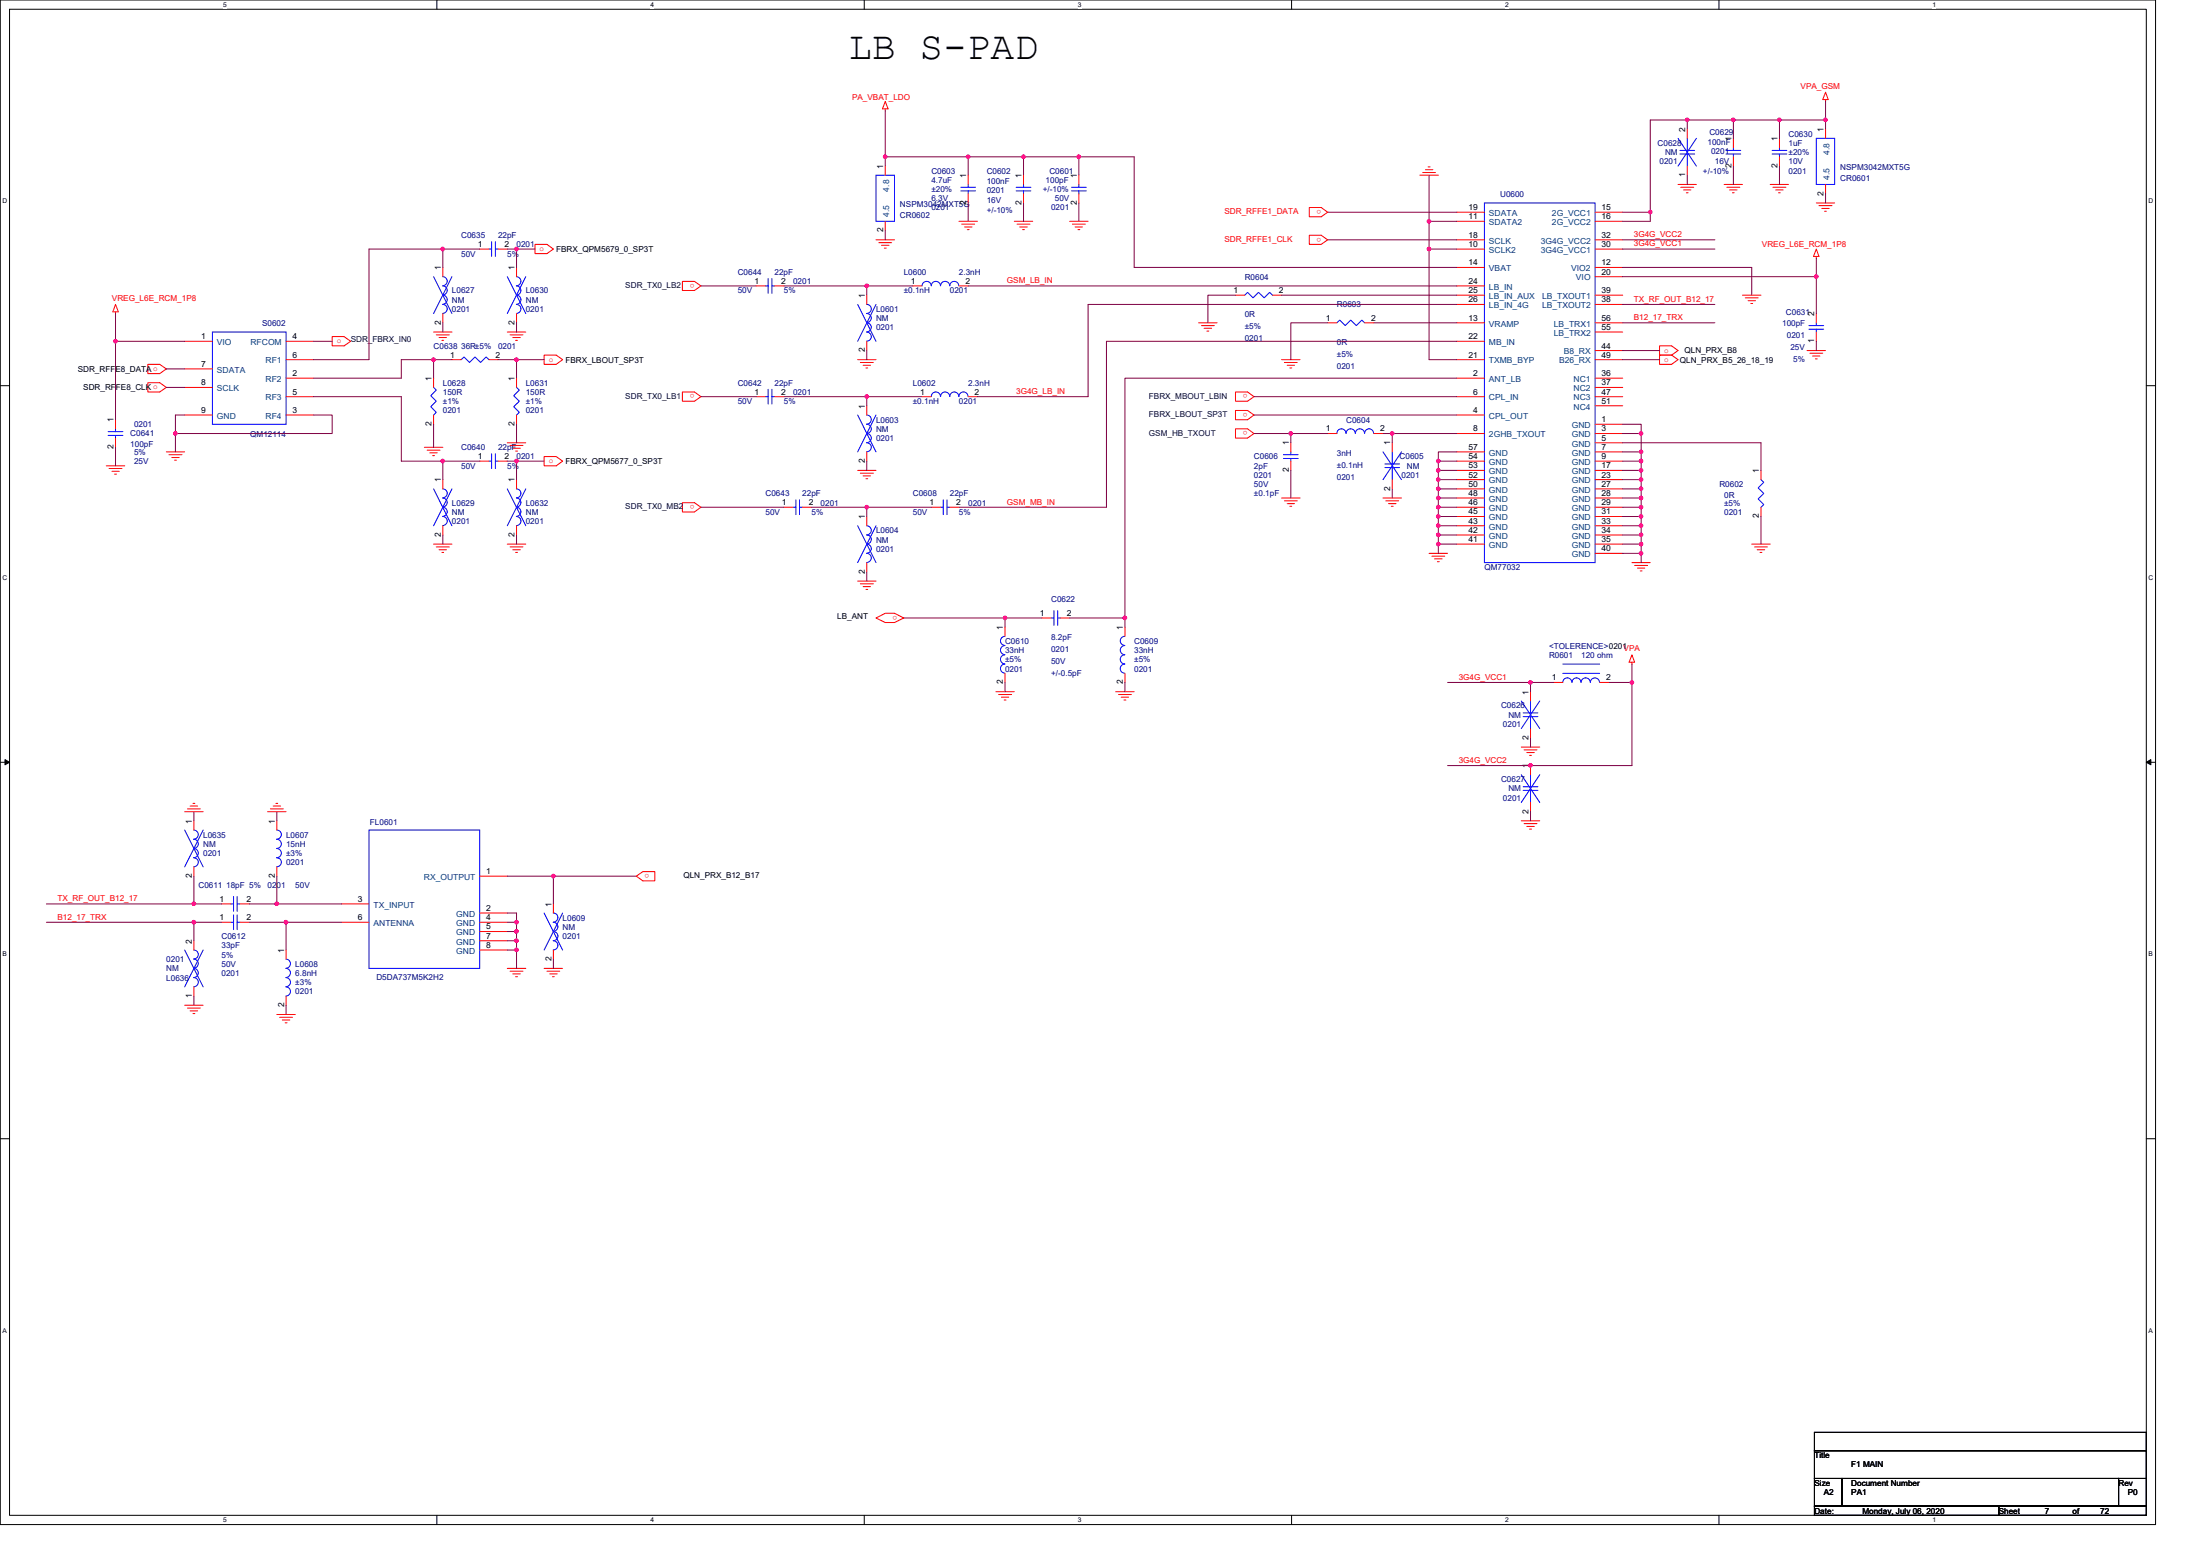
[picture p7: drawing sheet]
<svg xmlns="http://www.w3.org/2000/svg" width="297mm" height="210mm" viewBox="0 0 297 210" stroke-linecap="round" stroke-linejoin="round" font-family="sans-serif">
<path d="M0 0h291v205.7h-291zM1.3 1.2h288.5v203.3h-288.5z" fill="none" stroke="#000" stroke-width=".14"/>
<g fill="#fff">
<path d="M30.1 .1h.5v1h-.5z"/>
<path d="M30.1 204.6h.5v1h-.5z"/>
</g>
<path d="M59 0v1.2M59 204.5v1.2" fill="none" stroke="#000" stroke-width=".14"/>
<g fill="#fff">
<path d="M87.8 .1h.5v1h-.5z"/>
<path d="M87.8 204.6h.5v1h-.5z"/>
</g>
<path d="M116.7 0v1.2M116.7 204.5v1.2" fill="none" stroke="#000" stroke-width=".14"/>
<g fill="#fff">
<path d="M145.5 .1h.5v1h-.5z"/>
<path d="M145.5 204.6h.5v1h-.5z"/>
</g>
<path d="M174.4 0v1.2M174.4 204.5v1.2" fill="none" stroke="#000" stroke-width=".14"/>
<g fill="#fff">
<path d="M203.2 .1h.5v1h-.5z"/>
<path d="M203.2 204.6h.5v1h-.5z"/>
</g>
<path d="M232.1 0v1.2M232.1 204.5v1.2" fill="none" stroke="#000" stroke-width=".14"/>
<g fill="#fff">
<path d="M260.9 .1h.5v1h-.5z"/>
<path d="M260.9 204.6h.5v1h-.5z"/>
<path d="M.4 26.6h.6v1h-.6z"/>
<path d="M290.1 26.6h.6v1h-.6z"/>
<path d="M.4 77.4h.6v1h-.6z"/>
<path d="M290.1 77.4h.6v1h-.6z"/>
</g>
<path d="M0 52h1.3M289.8 52h1.2" fill="none" stroke="#000" stroke-width=".14"/>
<g fill="#fff">
<path d="M.4 128.3h.5v1h-.5z"/>
<path d="M290.1 128.3h.6v1h-.6z"/>
</g>
<path d="M0 102.9h1.3M289.8 102.9h1.2" fill="none" stroke="#000" stroke-width=".14"/>
<path d="M.7 102.5l.6 .4-.6 .3zM289.8 102.9l.6-.4v.7z" fill="#000" stroke="#000" stroke-width=".14"/>
<g fill="#fff">
<path d="M.4 179.1h.5v1h-.5z"/>
<path d="M290.1 179.1h.6v1h-.6z"/>
</g>
<path d="M0 153.7h1.3M289.8 153.7h1.2M245 199.5h3.7v3.7h-3.7zM245 193.3h44.8v2.5h-44.8zM245 195.8h44.8v3.7h-44.8zM248.7 199.5h37.3v3.7h-37.3zM286 199.5h3.8v3.7h-3.8zM245 203.2h24.9v1.3h-24.9zM269.9 203.2h19.9v1.3h-19.9z" fill="none" stroke="#000" stroke-width=".14"/>
<g fill="none" stroke="#f00" stroke-width=".14">
<path d="M119.5 13.7l.4 1h-.8zM119.5 14.7v.2M227.8 17.4v1.3M234 18.7v1.2M240.3 18.7v1.2M246.5 13.4v.3M246.5 12.4l.3 1h-.7zM246.5 17.4v1.3M59.8 36.1v1.2M64.8 33.6h1.2M67.2 33.6h1.3M69.7 36.1v1.2"/>
<path d="M72.2 33h1.6l.9 .6-.9 .6h-1.6zM92.1 38h1.7l.8 .6-.8 .6h-1.7zM102.1 38.6h1.3M104.6 38.6h1.2M117 39.8v1.3M118.3 32.4h2.5M118.7 32.7h1.7M119 33.1h1M119.4 33.5h.3M119.5 22.4v1.2M119.5 29.9v1.2M123.3 38.6h1.2"/>
<path d="M129.5 29.9h2.5M129.5 38.6h1.2M129.9 30.2h1.7M130.2 30.6h1M130.6 31h.2M130.7 23.6v1.3M130.7 26.1v1.3M136.9 29.9h2.5M137.3 30.2h1.8M137.7 30.6h1M138.1 31h.2M138.2 23.6v1.3"/>
<path d="M138.2 26.1v1.3M144.4 29.9h2.5M144.8 30.2h1.7M145.2 30.6h1M145.5 31h.3M145.7 23.6v1.3M145.7 26.1v1.3M166.8 39.8h1.3M171.8 39.8h1.2M176.8 31.7h1.6l.9 .7-.9 .6h-1.6zM176.8 28h1.6l.9 .6-.9 .7h-1.6zM191.7 23.6h2.5"/>
<path d="M192.1 23.3h1.7M192.5 22.9h1M192.8 22.5h.3M196.7 33.6h3.7M196.7 29.9h3.7M196.7 36.1h3.7M196.7 32.4h3.7M196.7 28.6h3.7M196.7 38.6h3.7M196.7 39.8h3.7M215.4 36.1h3.7M215.4 28.6h3.7"/>
<path d="M215.4 29.9h3.7M215.4 37.3h3.7M215.4 33.6h3.7M215.4 32.4h3.7M215.4 39.8h3.7M226.6 24.9h2.4M226.9 25.3h1.8M227.3 25.6h1M227.7 26h.2M227.8 22.4v1.2M232.8 24.9h2.5M233.1 25.3h1.8"/>
<path d="M233.5 25.6h1M233.9 26h.2M234 21.2v1.2M235.3 39.8h2.5M239 24.9h2.5M239.4 25.3h1.7M239.8 25.6h.9M240.1 26h.3M240.3 21.2v1.2M245.2 34.6v.3M245.2 33.6l.4 1h-.7zM245.2 27.4h2.5"/>
<path d="M245.6 27.7h1.8M246 28.1h1M246.4 28.5h.2M246.5 24.9v1.2M15.6 41.1l.4 1h-.8zM15.6 42.1v.2M15.6 56.6v1.3M15.6 59.1v1.3M20 49.2h1.6l.9 .6-.9 .6h-1.6zM20 51.6h1.6l.9 .7-.9 .6h-1.6zM24.9 46.1h3.8M24.9 49.8h3.8"/>
<path d="M24.9 52.3h3.8M24.9 56h3.8M38.6 51h3.8M38.6 56h3.8M38.6 46.1h3.8M38.6 53.5h3.8M38.6 48.5h3.8M44.8 45.4h1.7l.8 .7-.8 .6h-1.7zM58.5 51v1.3M58.5 56v1.3M58.5 44.8h2.5M58.9 45.2h1.8"/>
<path d="M59.3 45.6h1M59.7 45.9h.2M59.8 42.3v1.3M61 48.5h1.3M66 48.5h1.2M68.5 44.8h2.5M68.5 59.8h2.5M68.9 45.2h1.7M69.2 45.6h1M69.6 45.9h.3M69.7 51v1.3M69.7 56v1.3"/>
<path d="M69.7 42.3v1.3M73.5 47.9h1.6l.9 .6-.9 .7h-1.6zM92.1 52.9h1.7l.8 .6-.8 .6h-1.7zM102.1 53.5h1.3M104.6 53.5h1.2M115.8 48.5h2.5M116.2 48.9h1.7M116.5 49.3h1M116.9 49.7h.3M117 46.1v1.2M117 54.8v1.2M124.5 53.5h1.2"/>
<path d="M130.7 53.5h1.3M161.8 43.6h2.5M162.2 43.9h1.8M162.6 44.3h1M163 44.7h.2M166.8 55.4h1.6l.9 .6-.9 .6h-1.6zM166.8 57.9h1.6l.9 .6-.9 .6h-1.6zM166.8 52.9h1.6l.9 .6-.9 .6h-1.6zM173 48.5h2.5M173.4 48.9h1.8M173.8 49.3h1M174.2 49.7h.2"/>
<path d="M174.3 59.8v1.2M179.3 58.5h1.2M179.3 43.6h1.2M184.3 43.6h1.2M185.5 58.5h1.2M188 59.8v1.2M196.7 51h3.7M196.7 56h3.7M196.7 53.5h3.7M196.7 58.5h3.7M196.7 43.6h3.7M196.7 48.5h3.7"/>
<path d="M196.7 46.1h3.7M196.7 41.1h3.7M215.4 58.5h3.7M215.4 59.8h3.7M215.4 57.3h3.7M215.4 51h3.7M215.4 52.3h3.7M215.4 41.1h3.7M215.4 47.3h3.7M215.4 53.5h3.7M215.4 48.5h3.7M215.4 54.8h3.7"/>
<path d="M215.4 44.8h3.7M215.4 43.6h3.7M224.1 46.7h1.6l.9 .6-.9 .6h-1.6zM224.1 47.9h1.6l.9 .6-.9 .7h-1.6zM235.6 40.2h1.8M236 40.6h1M236.4 41h.2M244 47.3h2.5M244.4 47.7h1.7M244.7 48h1M245.1 48.4h.3M245.2 44.8v1.3"/>
<path d="M245.2 42.3v1.3M14.3 62.9h2.5M14.7 63.2h1.8M15.1 63.6h1M15.5 64h.2M22.5 61h2.4M22.8 61.4h1.8M23.2 61.7h1M23.6 62.1h.2M57.3 60.4h2.5M57.7 60.7h1.7M58 61.1h1"/>
<path d="M58.4 61.5h.3M58.5 73.4h2.5M58.9 73.8h1.8M59.3 74.2h1M59.7 74.5h.2M59.8 64.7v1.3M59.8 71v1.2M64.8 62.2h1.2M67.2 62.2h1.3M68.5 73.4h2.5M68.9 60.1h1.7M68.9 73.8h1.7"/>
<path d="M69.2 60.5h1M69.2 74.2h1M69.6 60.9h.3M69.6 74.5h.3M69.7 64.7v1.3M69.7 71v1.2M73.5 61.6h1.6l.9 .6-.9 .7h-1.6zM92.1 67.8h1.7l.8 .7-.8 .6h-1.7zM105.8 68.5h1.3M108.3 68.5h1.3M115.8 63.5h2.5M115.8 78.4h2.5"/>
<path d="M116.2 78.8h1.7M116.2 63.9h1.7M116.5 79.2h1M116.5 64.2h1M116.9 79.5h.3M116.9 64.6h.3M117 69.7v1.3M117 75.9v1.3M117 61v1.2M125.7 68.5h1.3M128.2 68.5h1.3M173 67.2h2.5"/>
<path d="M173.4 67.6h1.8M173.8 68h1M174.2 68.3h.2M174.3 62.2v1.3M186.7 67.2h2.5M187.1 67.6h1.7M187.5 68h1M187.9 68.3h.2M188 64.7v1.3M193 74.7h2.4M193.3 75.1h1.8M193.7 75.4h1"/>
<path d="M194.1 75.8h.2M196.7 63.5h3.7M196.7 62.2h3.7M196.7 73.4h3.7M196.7 72.2h3.7M196.7 71h3.7M196.7 69.7h3.7M196.7 68.5h3.7M196.7 67.2h3.7M196.7 66h3.7M196.7 64.7h3.7M196.7 61h3.7"/>
<path d="M215.4 61h3.7M215.4 62.2h3.7M215.4 63.5h3.7M215.4 64.7h3.7M215.4 66h3.7M215.4 67.2h3.7M215.4 68.5h3.7M215.4 69.7h3.7M215.4 71h3.7M215.4 72.2h3.7M215.4 73.4h3.7M215.4 74.7h3.7"/>
<path d="M220.3 75.9h2.5M220.7 76.3h1.8M221.1 76.7h1M221.5 77h.2M236.5 73.4h2.5M236.9 73.8h1.7M237.3 74.2h1M237.6 74.5h.3M237.8 63.5v1.2M237.8 68.5v1.2M118.3 83.4l1.2-.6h1.3l1.2 .6-1.2 .6h-1.3zM134.5 93.3h2.4"/>
<path d="M134.8 93.7h1.8M135.2 94.1h1M135.6 94.5h.2M135.7 84.6v1.3M135.7 90.9v1.2M140.7 83.4h1.2M143.2 83.4h1.2M150.6 93.3h2.5M151 93.7h1.8M151.4 94.1h1M151.8 94.5h.2M151.9 84.6v1.3"/>
<path d="M151.9 90.9v1.2M206.6 93.3v1.3M206.6 98.3v1.3M209.8 92.1h1.2M216 92.1h1.2M220.3 88.4l.4 1h-.7zM220.3 89.4v.2M24.9 109.5h2.5M25.3 109.2h1.7M25.7 108.8h1M26.1 108.4h.2M26.2 110.8v1.2"/>
<path d="M26.2 117v1.2M36.1 109.5h2.5M36.5 109.2h1.7M36.9 108.8h1M37.3 108.4h.2M37.4 110.8v1.2M37.4 117v1.2M64.8 118.2h3.7M85.9 118.2l.9-.6h1.6v1.3h-1.6zM205.4 110.8h2.5M205.4 100.8h2.5M205.8 111.1h1.7"/>
<path d="M205.8 101.2h1.7M206.1 111.5h1.1M206.1 101.6h1.1M206.5 111.9h.3M206.5 101.9h.3M206.6 103.3v1.2M206.6 108.3v1.2M24.9 135.7h2.5M25.3 136h1.7M25.7 136.4h1M26.1 136.8h.2M26.2 133.2v1.2"/>
<path d="M26.2 127v1.2M29.9 122h1.3M29.9 124.5h1.3M32.4 122h1.3M32.4 124.5h1.3M37.4 136.9h2.5M37.8 137.3h1.7M38.1 137.6h1M38.5 138h.3M38.6 128.2v1.2M38.6 134.4v1.3M46.1 122h3.7"/>
<path d="M46.1 124.5h3.7M64.8 123.2h3.7M64.8 124.5h3.7M64.8 125.7h3.7M64.8 127h3.7M64.8 128.2h3.7M68.5 130.7h2.5M68.9 131.1h1.7M69.2 131.4h1M69.6 131.8h.3M73.5 130.7h2.5M73.8 131.1h1.8"/>
<path d="M74.2 131.4h1M74.6 131.8h.2M74.7 122v1.2M74.7 128.2v1.2"/>
</g>
<g fill="none" stroke="#00f" stroke-width=".14">
<path d="M226.6 18.7l2.4 3.7M227.8 18.7v1.6M229 18.7l-2.4 3.7M234 19.9v.4M240.3 19.9v.4M245.2 18.7h2.5v6.2h-2.5zM58.5 37.3l2.5 5M59.8 37.3a.61 .61 0 0 1 .6 .7 .61 .61 0 0 1-.6 .6 .62 .62 0 0 1 .6 .6 .62 .62 0 0 1-.6 .6 .62 .62 0 0 1 .6 .6 .62 .62 0 0 1-.6 .7 .61 .61 0 0 1 .6 .6 .61 .61 0 0 1-.6 .6M61 37.3l-2.5 5M66 33.6h.4M66.4 32.6v2M66.9 32.6v2"/>
<path d="M66.9 33.6h.3M68.5 37.3l2.5 5M69.7 37.3a.61 .61 0 0 1 .6 .7 .61 .61 0 0 1-.6 .6 .62 .62 0 0 1 .6 .6 .62 .62 0 0 1-.6 .6 .62 .62 0 0 1 .6 .6 .62 .62 0 0 1-.6 .7 .61 .61 0 0 1 .6 .6 .61 .61 0 0 1-.6 .6M71 37.3l-2.5 5M103.4 38.6h.3M103.7 37.6v2M104.2 37.6v2M104.2 38.6h.4M118.3 23.6h2.5v6.3h-2.5zM124.5 38.6a.61 .61 0 0 1 .6-.6 .61 .61 0 0 1 .6 .6 .63 .63 0 0 1 .7-.6 .63 .63 0 0 1 .6 .6 .63 .63 0 0 1 .6-.6 .63 .63 0 0 1 .6 .6 .61 .61 0 0 1 .6-.6 .61 .61 0 0 1 .7 .6M129.7 25.3h2M129.7 25.8h2"/>
<path d="M130.7 24.9v.4M130.7 25.8v.3M137.2 25.3h2M137.2 25.8h2M138.2 24.9v.4M138.2 25.8v.3M144.7 25.3h2M144.7 25.8h2M145.7 24.9v.4M145.7 25.8v.3M168.1 39.8l.3-.3 .8 .7 .7-.7 .8 .7 .7-.7 .4 .3M200.4 27.4h15v48.5h-15z"/>
<path d="M226.8 20.8h2M226.8 20.3h2M227.8 20.8v1.6M233 20.3h2M233 20.8h2M234 20.8v.4M239.3 20.3h2M239.3 20.8h2M240.3 20.8v.4M14.6 58.3h2M14.6 58.8h2M15.6 57.9v.4"/>
<path d="M15.6 58.8v.3M28.7 44.8h9.9v12.5h-9.9zM58.5 52.3l.4 .3-.7 .8 .7 .7-.7 .8 .7 .7-.4 .4M62.3 48.5l.4-.3 .7 .7 .7-.7 .8 .7 .7-.7 .4 .3M69.7 52.3l.4 .3-.7 .8 .7 .7-.7 .8 .7 .7-.4 .4M103.4 53.5h.3M103.7 52.5v2M104.2 52.5v2M104.2 53.5h.4M115.8 41.1l2.5 5M115.8 56l2.5 5M117 41.1a.6 .6 0 0 1 .6 .6 .6 .6 0 0 1-.6 .6"/>
<path d="M117 42.3a.61 .61 0 0 1 .6 .6 .61 .61 0 0 1-.6 .6M117 43.6a.61 .61 0 0 1 .6 .6 .61 .61 0 0 1-.6 .6M117 44.8a.61 .61 0 0 1 .6 .6 .61 .61 0 0 1-.6 .6M117 56a.61 .61 0 0 1 .6 .6 .61 .61 0 0 1-.6 .6 .62 .62 0 0 1 .6 .7 .62 .62 0 0 1-.6 .6 .62 .62 0 0 1 .6 .6 .62 .62 0 0 1-.6 .6 .61 .61 0 0 1 .6 .6 .61 .61 0 0 1-.6 .7M118.3 41.1l-2.5 5M118.3 56l-2.5 5M125.7 53.5a.61 .61 0 0 1 .7-.6 .61 .61 0 0 1 .6 .6 .62 .62 0 0 1 .6-.6 .62 .62 0 0 1 .6 .6 .61 .61 0 0 1 .6-.6 .61 .61 0 0 1 .7 .6M129.5 53.5a.61 .61 0 0 1 .6-.6 .61 .61 0 0 1 .6 .6M180.5 43.6l.4-.4 .7 .7 .8-.7 .7 .7 .8-.7 .4 .4M180.5 58.5a.61 .61 0 0 1 .6-.6 .61 .61 0 0 1 .6 .6M181.8 58.5a.61 .61 0 0 1 .6-.6 .61 .61 0 0 1 .6 .6M183 58.5a.61 .61 0 0 1 .6-.6 .61 .61 0 0 1 .6 .6"/>
<path d="M184.3 58.5a.6 .6 0 0 1 .6-.6 .6 .6 0 0 1 .6 .6M244.2 44.4h2M244.2 43.9h2M245.2 44.4v.4M245.2 43.6v.3M58.5 66l2.5 5M59.8 66a.6 .6 0 0 1 .6 .6 .6 .6 0 0 1-.6 .6M59.8 67.2a.61 .61 0 0 1 .6 .6 .61 .61 0 0 1-.6 .6M59.8 68.5a.61 .61 0 0 1 .6 .6 .61 .61 0 0 1-.6 .6M59.8 69.7a.61 .61 0 0 1 .6 .6 .61 .61 0 0 1-.6 .6M61 66l-2.5 5M66 62.2h.4"/>
<path d="M66.4 61.2v2M66.9 61.2v2M66.9 62.2h.3M68.5 66l2.5 5M69.7 66a.6 .6 0 0 1 .6 .6 .6 .6 0 0 1-.6 .6M69.7 67.2a.61 .61 0 0 1 .6 .6 .61 .61 0 0 1-.6 .6M69.7 68.5a.61 .61 0 0 1 .6 .6 .61 .61 0 0 1-.6 .6M69.7 69.7a.61 .61 0 0 1 .6 .6 .61 .61 0 0 1-.6 .6M71 66l-2.5 5M107.1 68.5h.4M107.5 67.5v1.9M107.9 67.5v1.9"/>
<path d="M107.9 68.5h.4M115.8 71l2.5 4.9M117 71a.61 .61 0 0 1 .6 .6 .61 .61 0 0 1-.6 .6M117 72.2a.6 .6 0 0 1 .6 .6 .6 .6 0 0 1-.6 .6 .62 .62 0 0 1 .6 .6 .62 .62 0 0 1-.6 .7 .62 .62 0 0 1 .6 .6 .62 .62 0 0 1-.6 .6M118.3 71l-2.5 4.9M127 68.5h.4M127.4 67.5v1.9M127.9 67.5v1.9M127.9 68.5h.3M173.3 61.4h2M173.3 61.9h2M174.3 61v.4"/>
<path d="M174.3 61.9v.3M186.7 61l2.5 3.7M187 62.6h2M187 63.1h2M188 61v1.6M188 63.1v1.6M189.2 61l-2.5 3.7M237.8 64.7l.3 .4-.7 .7 .7 .8-.7 .7 .7 .8-.3 .4M135.7 85.9a.61 .61 0 0 0-.6 .6 .61 .61 0 0 0 .6 .6M135.7 87.1a.61 .61 0 0 0-.6 .6 .61 .61 0 0 0 .6 .6M135.7 88.4a.61 .61 0 0 0-.6 .6 .61 .61 0 0 0 .6 .6M135.7 89.6a.61 .61 0 0 0-.6 .6 .61 .61 0 0 0 .6 .6"/>
<path d="M141.9 83.4h.4M142.3 82.4v2M142.8 82.4v2M142.8 83.4h.4M151.9 85.9a.61 .61 0 0 0-.6 .6 .61 .61 0 0 0 .6 .6M151.9 87.1a.61 .61 0 0 0-.6 .6 .61 .61 0 0 0 .6 .6M151.9 88.4a.61 .61 0 0 0-.6 .6 .61 .61 0 0 0 .6 .6M151.9 89.6a.61 .61 0 0 0-.6 .6 .61 .61 0 0 0 .6 .6M205.4 94.6l2.5 3.7M205.7 96.2h1.9M205.7 96.7h1.9M206.6 94.6v1.6"/>
<path d="M206.6 96.7v1.6M207.9 94.6l-2.5 3.7M211 90.9h5M211 89.6h5M213.5 92.1a.61 .61 0 0 0-.7-.6 .61 .61 0 0 0-.6 .6 .61 .61 0 0 0-.6-.6 .61 .61 0 0 0-.6 .6M214.7 92.1a.61 .61 0 0 0-.6-.6 .61 .61 0 0 0-.6 .6M216 92.1a.61 .61 0 0 0-.7-.6 .61 .61 0 0 0-.6 .6M24.9 112l2.5 5M26.2 112a.61 .61 0 0 1 .6 .6 .61 .61 0 0 1-.6 .6 .62 .62 0 0 1 .6 .7 .62 .62 0 0 1-.6 .6 .62 .62 0 0 1 .6 .6 .62 .62 0 0 1-.6 .6 .61 .61 0 0 1 .6 .7 .61 .61 0 0 1-.6 .6M27.4 112l-2.5 5M37.4 112a.61 .61 0 0 1 .6 .6 .61 .61 0 0 1-.6 .6 .62 .62 0 0 1 .6 .7 .62 .62 0 0 1-.6 .6 .62 .62 0 0 1 .6 .6 .62 .62 0 0 1-.6 .6 .61 .61 0 0 1 .6 .7 .61 .61 0 0 1-.6 .6M49.8 112h15v18.7h-15z"/>
<path d="M205.4 104.5l2.5 3.8M205.7 106.2h1.9M205.7 106.7h1.9M206.6 104.5v1.7M206.6 106.7v1.6M207.9 104.5l-2.5 3.8M24.9 128.2l2.5 5M26.2 131.9a.61 .61 0 0 1 .6 .6 .61 .61 0 0 1-.6 .7M26.2 130.7a.61 .61 0 0 1 .6 .6 .61 .61 0 0 1-.6 .6M26.2 129.4a.61 .61 0 0 1 .6 .6 .61 .61 0 0 1-.6 .7M26.2 128.2a.6 .6 0 0 1 .6 .6 .6 .6 0 0 1-.6 .6M27.4 128.2l-2.5 5"/>
<path d="M31.2 122h.3M31.2 124.5h.3M31.5 121v2M31.5 123.5v2M32 121v2M32 122h.4M32 123.5v2M32 124.5h.4M38.6 129.4a.61 .61 0 0 1 .6 .6 .61 .61 0 0 1-.6 .7M38.6 130.7a.61 .61 0 0 1 .6 .6 .61 .61 0 0 1-.6 .6M38.6 131.9a.61 .61 0 0 1 .6 .6 .61 .61 0 0 1-.6 .7M38.6 133.2a.61 .61 0 0 1 .6 .6 .61 .61 0 0 1-.6 .6"/>
<path d="M73.5 123.2l2.5 5M74.7 123.2a.61 .61 0 0 1 .6 .6 .61 .61 0 0 1-.6 .6 .62 .62 0 0 1 .6 .7 .62 .62 0 0 1-.6 .6 .62 .62 0 0 1 .6 .6 .62 .62 0 0 1-.6 .6 .62 .62 0 0 1 .6 .7 .62 .62 0 0 1-.6 .6M76 123.2l-2.5 5"/>
</g>
<g fill="none" stroke="#800040" stroke-width=".14">
<path d="M119.5 14.9v6.3M227.8 16.2v1.2M227.8 16.2h6.2M227.8 16.2h-5v12.4M234 16.2h6.3M234 16.2v2.5M240.3 16.2v2.5M240.3 16.2h6.2M246.5 13.7v2.5M246.5 16.2v1.2M59.8 33.6h-10v14.9h-7.4M59.8 33.6v2.5"/>
<path d="M59.8 33.6h5M68.5 33.6h1.2M72.2 33.6h-2.5v2.5M94.6 38.6h7.5M105.8 38.6h11.2M117 38.6h6.3M117 38.6v1.2M119.5 21.2h11.2M119.5 21.2v1.2M119.5 31.1v1.3M130.7 27.4v2.5M130.7 21.2v2.4"/>
<path d="M130.7 21.2h7.5M130.7 38.6h66M138.2 27.4v2.5M138.2 21.2h7.5M138.2 21.2v2.4M145.7 27.4v2.5M145.7 21.2h7.4v14.9h43.6M145.7 21.2v2.4M166.8 39.8h-3.7v3.8M173 39.8h23.7M179.3 32.4h17.4M179.3 28.6h17.4"/>
<path d="M193 29.9h3.7M193 29.9v3.7M193 33.6h3.7M193 33.6v14.9h3.7M193 23.6v6.3M219.1 32.4h12.4M219.1 33.6h12.4M219.1 37.3h26.1M219.1 28.6h3.7M219.1 36.1h17.4v3.7M222.8 28.6v1.3h-3.7M227.8 23.6v1.3"/>
<path d="M234 22.4v2.5M240.3 22.4v2.5M245.2 34.9v2.4M245.2 37.3v5M246.5 26.1v1.3M15.6 42.3v3.8M15.6 46.1v10.5M15.6 46.1h9.3M22.5 49.8h2.4M22.5 52.3h2.4M23.7 58.5v2.5M24.9 56h-1.2v2.5"/>
<path d="M42.4 46.1h2.4M42.4 53.5h11.8v8.7h5.6M42.4 56h2.4v2.5h-21.1M58.5 48.5h-4.3v2.5h-11.8M58.5 48.5v2.5M58.5 57.3v3.1M58.5 48.5h2.5M59.8 43.6v1.2M67.2 48.5h2.5M69.7 43.6v1.2M69.7 48.5v2.5M69.7 57.3v2.5"/>
<path d="M69.7 48.5h3.8M94.6 53.5h7.5M105.8 53.5h11.2M117 53.5h7.5M117 53.5v1.3M117 47.3v1.2M169.3 53.5h27.4M169.3 56h27.4M169.3 58.5h5M174.3 58.5h5M174.3 58.5v1.3M179.3 43.6h-5v4.9"/>
<path d="M185.5 43.6h11.2M186.7 58.5h1.3M188 58.5h8.7M188 58.5v1.3M196.7 51h-44.8v32.4M196.7 41.1h-49.8v12.4h-14.9M196.7 46.1h-47.3v22.4h-19.9M219.1 58.5h2.5M219.1 43.6h12.4M219.1 47.3h5M219.1 48.5h5M219.1 59.8h18.7v3.7"/>
<path d="M219.1 57.3h2.5v1.2M219.1 41.1h12.4M221.6 58.5v2.5h-2.5M245.2 46.1v1.2M15.6 60.4v2.5M59.8 62.2v2.5M59.8 72.2v1.2M59.8 62.2h5M68.5 62.2h1.2M69.7 72.2v1.2M73.5 62.2h-3.8v2.5M94.6 68.5h11.2"/>
<path d="M109.6 68.5h7.4M117 62.2v1.3M117 68.5v1.2M117 77.2v1.2M117 68.5h8.7M174.3 63.5v3.7M188 66v1.2M194.2 63.5v1.2M194.2 64.7v1.3M194.2 66v1.2M194.2 67.2v1.3M194.2 68.5v1.2"/>
<path d="M194.2 69.7v1.3M194.2 71v1.2M194.2 72.2v1.2M194.2 73.4v1.3M194.2 62.2h2.5M194.2 63.5h2.5M194.2 64.7h2.5M194.2 66h2.5M194.2 67.2h2.5M194.2 68.5h2.5M194.2 69.7h2.5M194.2 71h2.5"/>
<path d="M194.2 72.2h2.5M194.2 73.4h2.5M194.2 62.2v1.3M196.7 61h-2.5v1.2M219.1 63.5h2.5M219.1 64.7h2.5M219.1 66h2.5M219.1 67.2h2.5M219.1 68.5h2.5M219.1 69.7h2.5M219.1 71h2.5M219.1 72.2h2.5"/>
<path d="M219.1 73.4h2.5M219.1 74.7h2.5M219.1 62.2h2.5M221.6 61v1.2M221.6 63.5v1.2M221.6 64.7v1.3M221.6 66v1.2M221.6 67.2v1.3M221.6 68.5v1.2M221.6 69.7v1.3M221.6 71v1.2M221.6 72.2v1.2"/>
<path d="M221.6 73.4v1.3M221.6 74.7v1.2M221.6 62.2v1.3M237.8 69.7v3.7M122 83.4h13.7M135.7 92.1v1.2M140.7 83.4h-5v1.2M144.4 83.4h7.5M151.9 83.4v1.2M151.9 92.1v1.2M195.4 92.1h11.2M206.6 92.1v1.2"/>
<path d="M206.6 99.6v1.2M206.6 92.1h3.2M217.2 92.1h3.1M220.3 89.6v2.5M220.3 92.1v11.2h-24.9M26.2 109.5v1.3M26.2 118.2v3.8h3.7M37.4 109.5v1.3M37.4 118.2v3.8M68.5 118.2h6.2M85.9 118.2h-11.2v3.8M206.6 109.5v1.3"/>
<path d="M6.3 124.5h19.9M6.3 122h19.9M26.2 134.4v1.3M29.9 124.5h-3.7v2.5M33.7 124.5h4.9M33.7 122h3.7M37.4 122h8.7M38.6 124.5h7.5M38.6 124.5v3.7M38.6 135.7v1.2M68.5 123.2h1.2v1.3M68.5 124.5h1.2"/>
<path d="M68.5 125.7h1.2M68.5 127h1.2M68.5 128.2h1.2M69.7 124.5v1.2M69.7 125.7v1.3M69.7 127v1.2M69.7 128.2v2.5M74.7 129.4v1.3"/>
</g>
<g fill="#f0f" stroke="#f0f" stroke-width=".14">
<circle cx="246.5" cy="16.2" r=".23"/>
<circle cx="227.8" cy="16.2" r=".23"/>
<circle cx="240.2" cy="16.2" r=".23"/>
<circle cx="234" cy="16.2" r=".23"/>
<circle cx="119.5" cy="21.2" r=".24"/>
<circle cx="130.7" cy="21.2" r=".24"/>
<circle cx="138.2" cy="21.2" r=".24"/>
<circle cx="145.7" cy="21.2" r=".24"/>
<circle cx="222.8" cy="28.6" r=".23"/>
<circle cx="192.9" cy="33.6" r=".24"/>
<circle cx="245.2" cy="37.3" r=".24"/>
<circle cx="206.6" cy="92.1" r=".24"/>
<circle cx="206.6" cy="103.3" r=".24"/>
<circle cx="174.3" cy="58.5" r=".24"/>
<circle cx="188" cy="58.5" r=".24"/>
<circle cx="221.6" cy="61" r=".23"/>
<circle cx="221.6" cy="63.5" r=".24"/>
<circle cx="221.6" cy="64.7" r=".24"/>
<circle cx="221.6" cy="66" r=".23"/>
<circle cx="221.6" cy="67.2" r=".23"/>
<circle cx="221.6" cy="68.4" r=".24"/>
<circle cx="221.6" cy="69.7" r=".24"/>
<circle cx="221.6" cy="70.9" r=".24"/>
<circle cx="221.6" cy="72.2" r=".23"/>
<circle cx="221.6" cy="73.4" r=".23"/>
<circle cx="221.6" cy="74.7" r=".24"/>
<circle cx="135.7" cy="83.4" r=".24"/>
<circle cx="74.7" cy="118.2" r=".24"/>
<circle cx="26.2" cy="122" r=".24"/>
<circle cx="26.2" cy="124.4" r=".24"/>
<circle cx="38.6" cy="124.4" r=".24"/>
<circle cx="69.7" cy="125.7" r=".24"/>
<circle cx="69.7" cy="124.4" r=".24"/>
<circle cx="69.7" cy="126.9" r=".24"/>
<circle cx="69.7" cy="128.2" r=".24"/>
<circle cx="220.3" cy="92.1" r=".24"/>
<circle cx="37.4" cy="122" r=".24"/>
<circle cx="59.8" cy="33.6" r=".24"/>
<circle cx="117" cy="68.4" r=".24"/>
<circle cx="15.6" cy="46" r=".24"/>
<circle cx="69.7" cy="62.2" r=".24"/>
<circle cx="69.7" cy="33.6" r=".24"/>
<circle cx="192.9" cy="29.9" r=".24"/>
<circle cx="58.5" cy="48.5" r=".24"/>
<circle cx="59.8" cy="62.2" r=".24"/>
<circle cx="23.7" cy="58.5" r=".24"/>
<circle cx="117" cy="53.5" r=".23"/>
<circle cx="117" cy="38.6" r=".24"/>
<circle cx="194.2" cy="63.5" r=".24"/>
<circle cx="194.2" cy="62.2" r=".24"/>
<circle cx="194.2" cy="66" r=".24"/>
<circle cx="194.2" cy="64.7" r=".24"/>
<circle cx="194.2" cy="67.2" r=".24"/>
<circle cx="194.2" cy="68.4" r=".24"/>
<circle cx="194.2" cy="69.7" r=".24"/>
<circle cx="194.2" cy="70.9" r=".24"/>
<circle cx="194.2" cy="72.2" r=".24"/>
<circle cx="194.2" cy="73.4" r=".24"/>
<circle cx="221.6" cy="62.2" r=".24"/>
<circle cx="221.6" cy="58.5" r=".24"/>
<circle cx="69.7" cy="48.5" r=".24"/>
<circle cx="151.9" cy="83.4" r=".24"/>
</g>
<text font-size="5.3" x="114.6" y="8">LB S-PAD</text>
<g font-size="1.1" fill="#f00">
<text x="243.1" y="12">VPA_GSM</text>
<text x="115" y="13.5">PA_VBAT_LDO</text>
<text x="165.3" y="28.9">SDR_RFFE1_DATA</text>
<text x="178.4" y="28.3" transform="rotate(180 178.4 28.3)">o</text>
<text x="72.9" y="33.9">o</text>
<text x="165.3" y="32.6">SDR_RFFE1_CLK</text>
<text x="178.4" y="32.1" transform="rotate(180 178.4 32.1)">o</text>
<text x="220.6" y="32">3G4G_VCC2</text>
<text x="220.6" y="33.3">3G4G_VCC1</text>
<text x="237.9" y="33.4">VREG_L6E_RCM_1P8</text>
<text x="15.1" y="40.6">VREG_L6E_RCM_1P8</text>
<text x="93.8" y="38.3" transform="rotate(180 93.8 38.3)">o</text>
<text x="136" y="38.2">GSM_LB_IN</text>
<text x="220.6" y="40.7">TX_RF_OUT_B12_17</text>
<text x="45.5" y="46.3">o</text>
<text x="220.6" y="43.2">B12_17_TRX</text>
<text x="224.7" y="47.6">o</text>
<text x="74.1" y="48.8">o</text>
<text x="93.8" y="53.2" transform="rotate(180 93.8 53.2)">o</text>
<text x="137.2" y="53.2">3G4G_LB_IN</text>
<text x="168.4" y="53.2" transform="rotate(180 168.4 53.2)">o</text>
<text x="224.7" y="48.8">o</text>
<text x="168.4" y="55.7" transform="rotate(180 168.4 55.7)">o</text>
<text x="168.4" y="58.2" transform="rotate(180 168.4 58.2)">o</text>
<text x="74.1" y="62.5">o</text>
<text x="93.8" y="68.2" transform="rotate(180 93.8 68.2)">o</text>
<text x="136" y="68.1">GSM_MB_IN</text>
<text x="121.1" y="83.1" transform="rotate(180 121.1 83.1)">o</text>
<text x="219.2" y="87.9">VPA</text>
<text x="197" y="91.7">3G4G_VCC1</text>
<text x="197" y="103">3G4G_VCC2</text>
<text x="87.7" y="118" transform="rotate(180 87.7 118)">o</text>
<text x="7.8" y="121.6">TX_RF_OUT_B12_17</text>
<text x="7.8" y="124.1">B12_17_TRX</text>
</g>
<g font-size="1.1">
<text x="227.5" y="17.8" transform="rotate(-90 227.5 17.8)">2</text>
<text x="246.2" y="17.8" transform="rotate(-90 246.2 17.8)">1</text>
<text x="119.2" y="22.8" transform="rotate(-90 119.2 22.8)">1</text>
<text x="227.5" y="23.9" transform="rotate(-90 227.5 23.9)">1</text>
<text x="233.8" y="22.7" transform="rotate(-90 233.8 22.7)">2</text>
<text x="233.8" y="19" transform="rotate(-90 233.8 19)">1</text>
<text x="240" y="22.7" transform="rotate(-90 240 22.7)">2</text>
<text x="240" y="19" transform="rotate(-90 240 19)">1</text>
<text x="130.4" y="27.6" transform="rotate(-90 130.4 27.6)">2</text>
<text x="130.4" y="24" transform="rotate(-90 130.4 24)">1</text>
<text x="137.9" y="27.6" transform="rotate(-90 137.9 27.6)">2</text>
<text x="137.9" y="24" transform="rotate(-90 137.9 24)">1</text>
<text x="145.4" y="27.6" transform="rotate(-90 145.4 27.6)">2</text>
<text x="145.4" y="24" transform="rotate(-90 145.4 24)">1</text>
<text x="198.3" y="29.6">11</text>
<text x="198.3" y="28.4">19</text>
<text x="216.2" y="28.4">15</text>
<text x="216.2" y="29.6">16</text>
<text x="246.2" y="26.4" transform="rotate(-90 246.2 26.4)">2</text>
<text x="64.5" y="33.3">1</text>
<text x="68.1" y="33.3">2</text>
<text x="75.1" y="34">FBRX_QPM5679_0_SP3T</text>
<text x="119.2" y="31.4" transform="rotate(-90 119.2 31.4)">2</text>
<text x="198.3" y="33.3">10</text>
<text x="198.3" y="35.8">14</text>
<text x="198.3" y="32.1">18</text>
<text x="216.2" y="35.8">12</text>
<text x="216.2" y="33.3">30</text>
<text x="216.2" y="32.1">32</text>
<text x="59.5" y="36.5" transform="rotate(-90 59.5 36.5)">1</text>
<text x="69.5" y="36.5" transform="rotate(-90 69.5 36.5)">1</text>
<text x="101.9" y="38.3">1</text>
<text x="105.4" y="38.3">2</text>
<text x="116.8" y="40.2" transform="rotate(-90 116.8 40.2)">1</text>
<text x="123" y="38.3">1</text>
<text x="130.3" y="38.3">2</text>
<text x="166.6" y="39.6">1</text>
<text x="172.7" y="39.6">2</text>
<text x="198.3" y="38.3">24</text>
<text x="198.3" y="39.6">25</text>
<text x="198.3" y="40.8">26</text>
<text x="216.2" y="37.1">20</text>
<text x="216.2" y="40.8">38</text>
<text x="216.2" y="39.6">39</text>
<text x="27.2" y="45.8">1</text>
<text x="39.5" y="45.8">4</text>
<text x="59.5" y="43.8" transform="rotate(-90 59.5 43.8)">2</text>
<text x="69.5" y="43.8" transform="rotate(-90 69.5 43.8)">2</text>
<text x="116.8" y="47.6" transform="rotate(-90 116.8 47.6)">2</text>
<text x="179" y="43.3">1</text>
<text x="185.1" y="43.3">2</text>
<text x="198.3" y="43.3">13</text>
<text x="198.3" y="45.8">22</text>
<text x="216.2" y="47">44</text>
<text x="216.2" y="44.5">55</text>
<text x="216.2" y="43.3">56</text>
<text x="227.4" y="47.7">QLN_PRX_B8</text>
<text x="245" y="46.3" transform="rotate(-90 245 46.3)">1</text>
<text x="245" y="42.7" transform="rotate(-90 245 42.7)">2</text>
<text x="10.5" y="50.2">SDR_RFFE8_DATA o</text>
<text x="11.2" y="52.7">SDR_RFFE8_CLK o</text>
<text x="27.2" y="49.5">7</text>
<text x="27.2" y="52">8</text>
<text x="39.5" y="50.8">2</text>
<text x="39.5" y="53.3">5</text>
<text x="39.5" y="48.3">6</text>
<text x="58.3" y="51.4" transform="rotate(-90 58.3 51.4)">1</text>
<text x="60.8" y="48.3">1</text>
<text x="66.9" y="48.3">2</text>
<text x="69.5" y="51.4" transform="rotate(-90 69.5 51.4)">1</text>
<text x="76.3" y="48.9">FBRX_LBOUT_SP3T</text>
<text x="101.9" y="53.3">1</text>
<text x="105.4" y="53.3">2</text>
<text x="124.2" y="53.3">1</text>
<text x="131.6" y="53.3">2</text>
<text x="198.3" y="48.3">21</text>
<text x="198.9" y="50.8">2</text>
<text x="198.9" y="53.3">6</text>
<text x="216.2" y="50.8">36</text>
<text x="216.2" y="52">37</text>
<text x="216.2" y="53.3">47</text>
<text x="216.2" y="48.3">49</text>
<text x="226.8" y="48.9">QLN_PRX_B5_26_18_19</text>
<text x="15.3" y="57" transform="rotate(-90 15.3 57)">1</text>
<text x="27.2" y="55.7">9</text>
<text x="39.5" y="55.7">3</text>
<text x="58.3" y="57.5" transform="rotate(-90 58.3 57.5)">2</text>
<text x="69.5" y="57.5" transform="rotate(-90 69.5 57.5)">2</text>
<text x="116.8" y="55.1" transform="rotate(-90 116.8 55.1)">1</text>
<text x="179" y="58.2">1</text>
<text x="186.3" y="58.2">2</text>
<text x="198.9" y="55.7">4</text>
<text x="198.9" y="58.2">8</text>
<text x="216.2" y="58.2">3</text>
<text x="216.2" y="59.5">5</text>
<text x="216.2" y="57">1</text>
<text x="216.2" y="54.5">51</text>
<text x="15.3" y="60.6" transform="rotate(-90 15.3 60.6)">2</text>
<text x="59.5" y="65.1" transform="rotate(-90 59.5 65.1)">1</text>
<text x="64.5" y="62">1</text>
<text x="68.1" y="62">2</text>
<text x="69.5" y="65.1" transform="rotate(-90 69.5 65.1)">1</text>
<text x="76.3" y="62.6">FBRX_QPM5677_0_SP3T</text>
<text x="116.8" y="62.5" transform="rotate(-90 116.8 62.5)">2</text>
<text x="174" y="63.7" transform="rotate(-90 174 63.7)">2</text>
<text x="174" y="60.1" transform="rotate(-90 174 60.1)">1</text>
<text x="187.7" y="60.1" transform="rotate(-90 187.7 60.1)">1</text>
<text x="198.3" y="63.2">53</text>
<text x="198.3" y="62">54</text>
<text x="198.3" y="65.7">50</text>
<text x="198.3" y="64.5">52</text>
<text x="198.3" y="60.7">57</text>
<text x="216.2" y="60.7">7</text>
<text x="216.2" y="62">9</text>
<text x="216.2" y="63.2">17</text>
<text x="216.2" y="64.5">23</text>
<text x="216.2" y="65.7">27</text>
<text x="237.5" y="63.9" transform="rotate(-90 237.5 63.9)">1</text>
<text x="105.6" y="68.2">1</text>
<text x="109.2" y="68.2">2</text>
<text x="116.8" y="70.1" transform="rotate(-90 116.8 70.1)">1</text>
<text x="125.5" y="68.2">1</text>
<text x="129.1" y="68.2">2</text>
<text x="187.7" y="66.2" transform="rotate(-90 187.7 66.2)">2</text>
<text x="198.3" y="71.9">42</text>
<text x="198.3" y="70.7">43</text>
<text x="198.3" y="69.4">45</text>
<text x="198.3" y="68.2">46</text>
<text x="198.3" y="66.9">48</text>
<text x="216.2" y="66.9">28</text>
<text x="216.2" y="68.2">29</text>
<text x="216.2" y="69.4">31</text>
<text x="216.2" y="70.7">33</text>
<text x="216.2" y="71.9">34</text>
<text x="237.5" y="70" transform="rotate(-90 237.5 70)">2</text>
<text x="59.5" y="72.5" transform="rotate(-90 59.5 72.5)">2</text>
<text x="69.5" y="72.5" transform="rotate(-90 69.5 72.5)">2</text>
<text x="116.8" y="77.4" transform="rotate(-90 116.8 77.4)">2</text>
<text x="198.3" y="73.2">41</text>
<text x="216.2" y="73.2">35</text>
<text x="216.2" y="74.4">40</text>
<text x="113" y="83.5">LB_ANT</text>
<text x="140.4" y="83.1">1</text>
<text x="144" y="83.1">2</text>
<text x="135.4" y="85" transform="rotate(-90 135.4 85)">1</text>
<text x="151.6" y="85" transform="rotate(-90 151.6 85)">1</text>
<text x="135.4" y="92.4" transform="rotate(-90 135.4 92.4)">2</text>
<text x="151.6" y="92.4" transform="rotate(-90 151.6 92.4)">2</text>
<text x="206.4" y="93.7" transform="rotate(-90 206.4 93.7)">1</text>
<text x="209.5" y="91.8">1</text>
<text x="216.8" y="91.8">2</text>
<text x="206.4" y="99.8" transform="rotate(-90 206.4 99.8)">2</text>
<text x="206.4" y="103.7" transform="rotate(-90 206.4 103.7)">1</text>
<text x="25.9" y="111.1" transform="rotate(-90 25.9 111.1)">1</text>
<text x="37.1" y="111.1" transform="rotate(-90 37.1 111.1)">1</text>
<text x="206.4" y="109.8" transform="rotate(-90 206.4 109.8)">2</text>
<text x="25.9" y="118.5" transform="rotate(-90 25.9 118.5)">2</text>
<text x="37.1" y="118.5" transform="rotate(-90 37.1 118.5)">2</text>
<text x="65.6" y="118">1</text>
<text x="92.3" y="118.5">QLN_PRX_B12_B17</text>
<text x="29.7" y="121.7">1</text>
<text x="29.7" y="124.2">1</text>
<text x="33.3" y="121.7">2</text>
<text x="33.3" y="124.2">2</text>
<text x="48.3" y="121.7">3</text>
<text x="48.3" y="124.2">6</text>
<text x="65.6" y="122.9">2</text>
<text x="65.6" y="124.2">4</text>
<text x="65.6" y="125.4">5</text>
<text x="74.4" y="122.3" transform="rotate(-90 74.4 122.3)">1</text>
<text x="25.9" y="127.3" transform="rotate(-90 25.9 127.3)">2</text>
<text x="38.4" y="128.6" transform="rotate(-90 38.4 128.6)">1</text>
<text x="65.6" y="126.7">7</text>
<text x="65.6" y="127.9">8</text>
<text x="74.4" y="129.7" transform="rotate(-90 74.4 129.7)">2</text>
<text x="25.9" y="134.7" transform="rotate(-90 25.9 134.7)">1</text>
<text x="38.4" y="135.9" transform="rotate(-90 38.4 135.9)">2</text>
<text x="245" y="196.8">Title</text>
<text x="245" y="200.5">Size</text>
<text x="246.2" y="201.8">A2</text>
<text x="250" y="200.5">Document Number</text>
<text x="250" y="201.8">PA1</text>
<text x="250" y="198">F1 MAIN</text>
<text x="286" y="200.5">Rev</text>
<text x="287.3" y="201.8">P0</text>
<text x="245" y="204.3">Date:</text>
<text x="251.5" y="204.3">Monday, July 06, 2020</text>
<text x="269.9" y="204.3">Sheet</text>
<text x="276.1" y="204.3">7</text>
<text x="279.8" y="204.3">of</text>
<text x="283.6" y="204.3">72</text>
</g>
<g font-size="1.1" fill="#000080">
<text x="125.7" y="23.4">C0603</text>
<text x="133.2" y="23.4">C0602</text>
<text x="141.7" y="23.4">C0601</text>
<text x="223.8" y="19.7">C0628</text>
<text x="224.1" y="22.2">0201</text>
<text x="224.8" y="20.9">NM</text>
<text x="229.9" y="23.5">+/-10%</text>
<text x="230.5" y="19.6">100nF</text>
<text x="230.8" y="18.2">C0629</text>
<text x="231" y="20.8">0201</text>
<text x="231.5" y="22.2">16V</text>
<text x="241.5" y="18.4">C0630</text>
<text x="241.5" y="19.7">1uF</text>
<text x="241.5" y="23.4">0201</text>
<text x="241.5" y="22.2">10V</text>
<text x="241.5" y="20.9">±20%</text>
<text x="248.5" y="22.9">NSPM3042MXT5G</text>
<text x="121.5" y="29.4">CR0602</text>
<text x="121.5" y="27.9">NSPM3042MXT5G</text>
<text x="125.7" y="24.7">4.7uF</text>
<text x="125.7" y="28.4">0201</text>
<text x="125.7" y="27.2">6.3V</text>
<text x="125.7" y="25.9">±20%</text>
<text x="133.2" y="24.8">100nF</text>
<text x="133.2" y="26">0201</text>
<text x="133.2" y="27.4">16V</text>
<text x="133.2" y="28.8">+/-10%</text>
<text x="140.8" y="25.9">+/-10%</text>
<text x="141.2" y="24.7">100pF</text>
<text x="141.9" y="28.4">0201</text>
<text x="142.4" y="27.2">50V</text>
<text x="202.5" y="26.6">U0600</text>
<text x="248.5" y="24.4">CR0601</text>
<text x="62.3" y="32.1">C0635</text>
<text x="62.3" y="34.6">50V</text>
<text x="67.2" y="32.1">22pF</text>
<text x="68.5" y="34.6">5%</text>
<text x="69.7" y="33.4">0201</text>
<text x="61" y="39.6">L0627</text>
<text x="61" y="40.9">NM</text>
<text x="71" y="39.6">L0630</text>
<text x="71" y="40.9">NM</text>
<text x="99.6" y="37.1">C0644</text>
<text x="99.6" y="39.6">50V</text>
<text x="104.6" y="37.1">22pF</text>
<text x="105.8" y="39.6">5%</text>
<text x="107.1" y="38.4">0201</text>
<text x="122" y="37.1">L0600</text>
<text x="122" y="39.6">±0.1nH</text>
<text x="128.2" y="39.6">0201</text>
<text x="129.5" y="37.1">2.3nH</text>
<text x="168.1" y="37.7">R0604</text>
<text x="180.5" y="41.5">R0603</text>
<text x="35.4" y="44">S0602</text>
<text x="58.5" y="47.1">C0638 36R±5%</text>
<text x="61" y="42.1">0201</text>
<text x="67.2" y="47.1">0201</text>
<text x="71" y="42.1">0201</text>
<text x="118.3" y="42.1">L0601</text>
<text x="118.3" y="43.3">NM</text>
<text x="118.3" y="44.6">0201</text>
<text x="168.1" y="42.8">0R</text>
<text x="168.1" y="44.4">±5%</text>
<text x="168.1" y="46.1">0201</text>
<text x="180.5" y="46.6">0R</text>
<text x="240.6" y="44">100pF</text>
<text x="241.1" y="42.5">C0631</text>
<text x="241.3" y="45.6">0201</text>
<text x="241.7" y="47.2">25V</text>
<text x="59.8" y="52">L0628</text>
<text x="59.8" y="53.3">150R</text>
<text x="71" y="52">L0631</text>
<text x="71" y="53.3">150R</text>
<text x="99.6" y="52">C0642</text>
<text x="104.6" y="52">22pF</text>
<text x="107.1" y="53.3">0201</text>
<text x="123.3" y="52">L0602</text>
<text x="130.7" y="52">2.3nH</text>
<text x="180.5" y="48.2">±5%</text>
<text x="180.5" y="49.8">0201</text>
<text x="242.1" y="48.8">5%</text>
<text x="17.6" y="58.9">C0641</text>
<text x="18.1" y="57.7">0201</text>
<text x="33.8" y="59">QM12114</text>
<text x="59.8" y="54.5">±1%</text>
<text x="59.8" y="55.8">0201</text>
<text x="71" y="54.5">±1%</text>
<text x="71" y="55.8">0201</text>
<text x="99.6" y="54.5">50V</text>
<text x="105.8" y="54.5">5%</text>
<text x="118.3" y="57">L0603</text>
<text x="118.3" y="58.3">NM</text>
<text x="118.3" y="59.5">0201</text>
<text x="123.3" y="54.5">±0.1nH</text>
<text x="129.5" y="54.5">0201</text>
<text x="181.8" y="57">C0604</text>
<text x="17.6" y="60.4">100pF</text>
<text x="18.1" y="62.6">25V</text>
<text x="18.1" y="61.4">5%</text>
<text x="62.3" y="60.8">C0640</text>
<text x="62.3" y="63.2">50V</text>
<text x="67.2" y="60.8">22pF</text>
<text x="68.5" y="63.2">5%</text>
<text x="69.7" y="62">0201</text>
<text x="169.3" y="62">C0606</text>
<text x="169.3" y="63.2">2pF</text>
<text x="169.3" y="64.5">0201</text>
<text x="169.3" y="65.7">50V</text>
<text x="180.5" y="61.5">3nH</text>
<text x="180.5" y="63.1">±0.1nH</text>
<text x="180.5" y="64.7">0201</text>
<text x="189" y="62">C0605</text>
<text x="189.2" y="64.5">0201</text>
<text x="190" y="63.2">NM</text>
<text x="232.2" y="65.7">R0602</text>
<text x="61" y="68.2">L0629</text>
<text x="61" y="69.5">NM</text>
<text x="61" y="70.7">0201</text>
<text x="71" y="68.2">L0632</text>
<text x="71" y="69.5">NM</text>
<text x="71" y="70.7">0201</text>
<text x="103.4" y="67">C0643</text>
<text x="103.4" y="69.5">50V</text>
<text x="108.3" y="67">22pF</text>
<text x="109.6" y="69.5">5%</text>
<text x="110.8" y="68.2">0201</text>
<text x="118.3" y="72">L0604</text>
<text x="123.3" y="67">C0608</text>
<text x="123.3" y="69.5">50V</text>
<text x="128.2" y="67">22pF</text>
<text x="129.5" y="69.5">5%</text>
<text x="130.7" y="68.2">0201</text>
<text x="169.3" y="67">±0.1pF</text>
<text x="232.8" y="67.2">0R</text>
<text x="232.8" y="68.2">±5%</text>
<text x="232.8" y="69.5">0201</text>
<text x="118.3" y="73.2">NM</text>
<text x="118.3" y="74.4">0201</text>
<text x="200.4" y="76.9">QM77032</text>
<text x="141.9" y="81.3">C0622</text>
<text x="135.7" y="86.9">C0610</text>
<text x="135.7" y="88.1">33nH</text>
<text x="135.7" y="89.4">±5%</text>
<text x="141.9" y="86.4">8.2pF</text>
<text x="141.9" y="88">0201</text>
<text x="141.9" y="89.6">50V</text>
<text x="153.1" y="86.9">C0609</text>
<text x="153.1" y="88.1">33nH</text>
<text x="153.1" y="89.4">±5%</text>
<text x="209.1" y="88.8">R0601</text>
<text x="209.1" y="87.5">&lt;TOLERENCE&gt;0201</text>
<text x="213.5" y="88.8">120 ohm</text>
<text x="135.7" y="90.6">0201</text>
<text x="141.9" y="91.2">+/-0.5pF</text>
<text x="153.1" y="90.6">0201</text>
<text x="202.7" y="95.6">C0626</text>
<text x="202.9" y="98.1">0201</text>
<text x="203.7" y="96.9">NM</text>
<text x="202.7" y="105.6">C0627</text>
<text x="203.7" y="106.8">NM</text>
<text x="27.4" y="113">L0635</text>
<text x="38.6" y="113">L0607</text>
<text x="49.9" y="111.3">FL0601</text>
<text x="202.9" y="108.1">0201</text>
<text x="26.8" y="119.9">C0611 18pF 5%</text>
<text x="27.4" y="114.3">NM</text>
<text x="27.4" y="115.5">0201</text>
<text x="36.1" y="119.9">0201</text>
<text x="38.6" y="114.3">15nH</text>
<text x="38.6" y="115.5">±3%</text>
<text x="38.6" y="116.8">0201</text>
<text x="39.9" y="119.9">50V</text>
<text x="76" y="124.2">L0609</text>
<text x="76" y="125.5">NM</text>
<text x="22.5" y="131.1">NM</text>
<text x="22.5" y="129.8">0201</text>
<text x="29.9" y="126.7">C0612</text>
<text x="29.9" y="128">33pF</text>
<text x="29.9" y="131.7">0201</text>
<text x="29.9" y="130.5">50V</text>
<text x="29.9" y="129.2">5%</text>
<text x="39.9" y="130.5">L0608</text>
<text x="39.9" y="131.7">6.8nH</text>
<text x="76" y="126.7">0201</text>
<text x="22.5" y="132.3">L0636</text>
<text x="39.9" y="132.9">±3%</text>
<text x="39.9" y="134.2">0201</text>
<text x="50.8" y="132.2">D5DA737M5K2H2</text>
</g>
<g font-size="1.1" fill="#004080">
<text x="247" y="20.9" transform="rotate(-90 247 20.9)">4.8</text>
<text x="120.1" y="29.3" transform="rotate(-90 120.1 29.3)">4.5</text>
<text x="120.1" y="25.8" transform="rotate(-90 120.1 25.8)">4.8</text>
<text x="201" y="29.1">SDATA</text>
<text x="209.5" y="29.1">2G_VCC1</text>
<text x="247" y="24.3" transform="rotate(-90 247 24.3)">4.5</text>
<text x="201" y="34.1">SCLK2</text>
<text x="201" y="30.4">SDATA2</text>
<text x="201" y="32.9">SCLK</text>
<text x="208" y="34.1">3G4G_VCC1</text>
<text x="208" y="32.9">3G4G_VCC2</text>
<text x="209.5" y="30.4">2G_VCC2</text>
<text x="201" y="36.6">VBAT</text>
<text x="201" y="39.1">LB_IN</text>
<text x="201" y="40.3">LB_IN_AUX</text>
<text x="201" y="41.6">LB_IN_4G</text>
<text x="208.2" y="41.6">LB_TXOUT2</text>
<text x="208.2" y="40.3">LB_TXOUT1</text>
<text x="212.2" y="36.6">VIO2</text>
<text x="212.8" y="37.8">VIO</text>
<text x="29.3" y="46.6">VIO</text>
<text x="33.8" y="46.6">RFCOM</text>
<text x="201" y="44.1">VRAMP</text>
<text x="201" y="46.6">MB_IN</text>
<text x="209.8" y="45.3">LB_TRX2</text>
<text x="209.8" y="44.1">LB_TRX1</text>
<text x="211.1" y="47.8">B8_RX</text>
<text x="29.3" y="50.3">SDATA</text>
<text x="29.3" y="52.8">SCLK</text>
<text x="35.9" y="51.5">RF2</text>
<text x="35.9" y="49">RF1</text>
<text x="201" y="51.5">ANT_LB</text>
<text x="201" y="49">TXMB_BYP</text>
<text x="210.5" y="49">B26_RX</text>
<text x="212.5" y="51.5">NC1</text>
<text x="212.5" y="52.8">NC2</text>
<text x="29.3" y="56.5">GND</text>
<text x="35.9" y="56.5">RF4</text>
<text x="35.9" y="54">RF3</text>
<text x="201" y="56.5">CPL_OUT</text>
<text x="201" y="54">CPL_IN</text>
<text x="201" y="59">2GHB_TXOUT</text>
<text x="212.2" y="59">GND</text>
<text x="212.2" y="57.8">GND</text>
<text x="212.5" y="54">NC3</text>
<text x="212.5" y="55.3">NC4</text>
<text x="201" y="64">GND</text>
<text x="201" y="62.7">GND</text>
<text x="201" y="65.2">GND</text>
<text x="201" y="61.5">GND</text>
<text x="212.2" y="60.3">GND</text>
<text x="212.2" y="61.5">GND</text>
<text x="212.2" y="62.7">GND</text>
<text x="212.2" y="64">GND</text>
<text x="212.2" y="65.2">GND</text>
<text x="201" y="71.5">GND</text>
<text x="201" y="70.2">GND</text>
<text x="201" y="69">GND</text>
<text x="201" y="67.7">GND</text>
<text x="201" y="66.5">GND</text>
<text x="212.2" y="66.5">GND</text>
<text x="212.2" y="67.7">GND</text>
<text x="212.2" y="69">GND</text>
<text x="212.2" y="70.2">GND</text>
<text x="212.2" y="71.5">GND</text>
<text x="201" y="73.9">GND</text>
<text x="201" y="72.7">GND</text>
<text x="212.2" y="72.7">GND</text>
<text x="212.2" y="73.9">GND</text>
<text x="212.2" y="75.2">GND</text>
<text x="57.2" y="118.7">RX_OUTPUT</text>
<text x="50.4" y="122.5">TX_INPUT</text>
<text x="50.4" y="125">ANTENNA</text>
<text x="61.6" y="123.7">GND</text>
<text x="61.6" y="125">GND</text>
<text x="61.6" y="126.2">GND</text>
<text x="61.6" y="127.5">GND</text>
<text x="61.6" y="128.7">GND</text>
</g>
<g font-size="1.1" fill="#000040">
<text x="84.4" y="38.9">SDR_TX0_LB2</text>
<text x="47.3" y="46.2">SDR_FBRX_IN0</text>
<text x="84.4" y="53.8">SDR_TX0_LB1</text>
<text x="155.1" y="53.8">FBRX_MBOUT_LBIN</text>
<text x="155.1" y="56.3">FBRX_LBOUT_SP3T</text>
<text x="155.1" y="58.8">GSM_HB_TXOUT</text>
<text x="84.4" y="68.7">SDR_TX0_MB2</text>
</g>
<g font-size=".9">
<text x="30.1" y="1">5</text>
<text x="87.8" y="1">4</text>
<text x="145.5" y="1">3</text>
<text x="203.2" y="1">2</text>
<text x="260.9" y="1">1</text>
<text x=".4" y="27.5">D</text>
<text x="290.1" y="27.5">D</text>
<text x=".4" y="78.3">C</text>
<text x="290.1" y="78.3">C</text>
<text x=".4" y="129.1">B</text>
<text x="290.1" y="129.1">B</text>
<text x=".4" y="179.9">A</text>
<text x="290.1" y="179.9">A</text>
<text x="30.1" y="205.4">5</text>
<text x="87.8" y="205.4">4</text>
<text x="145.5" y="205.4">3</text>
<text x="203.2" y="205.4">2</text>
<text x="260.9" y="205.4">1</text>
</g>
</svg>
